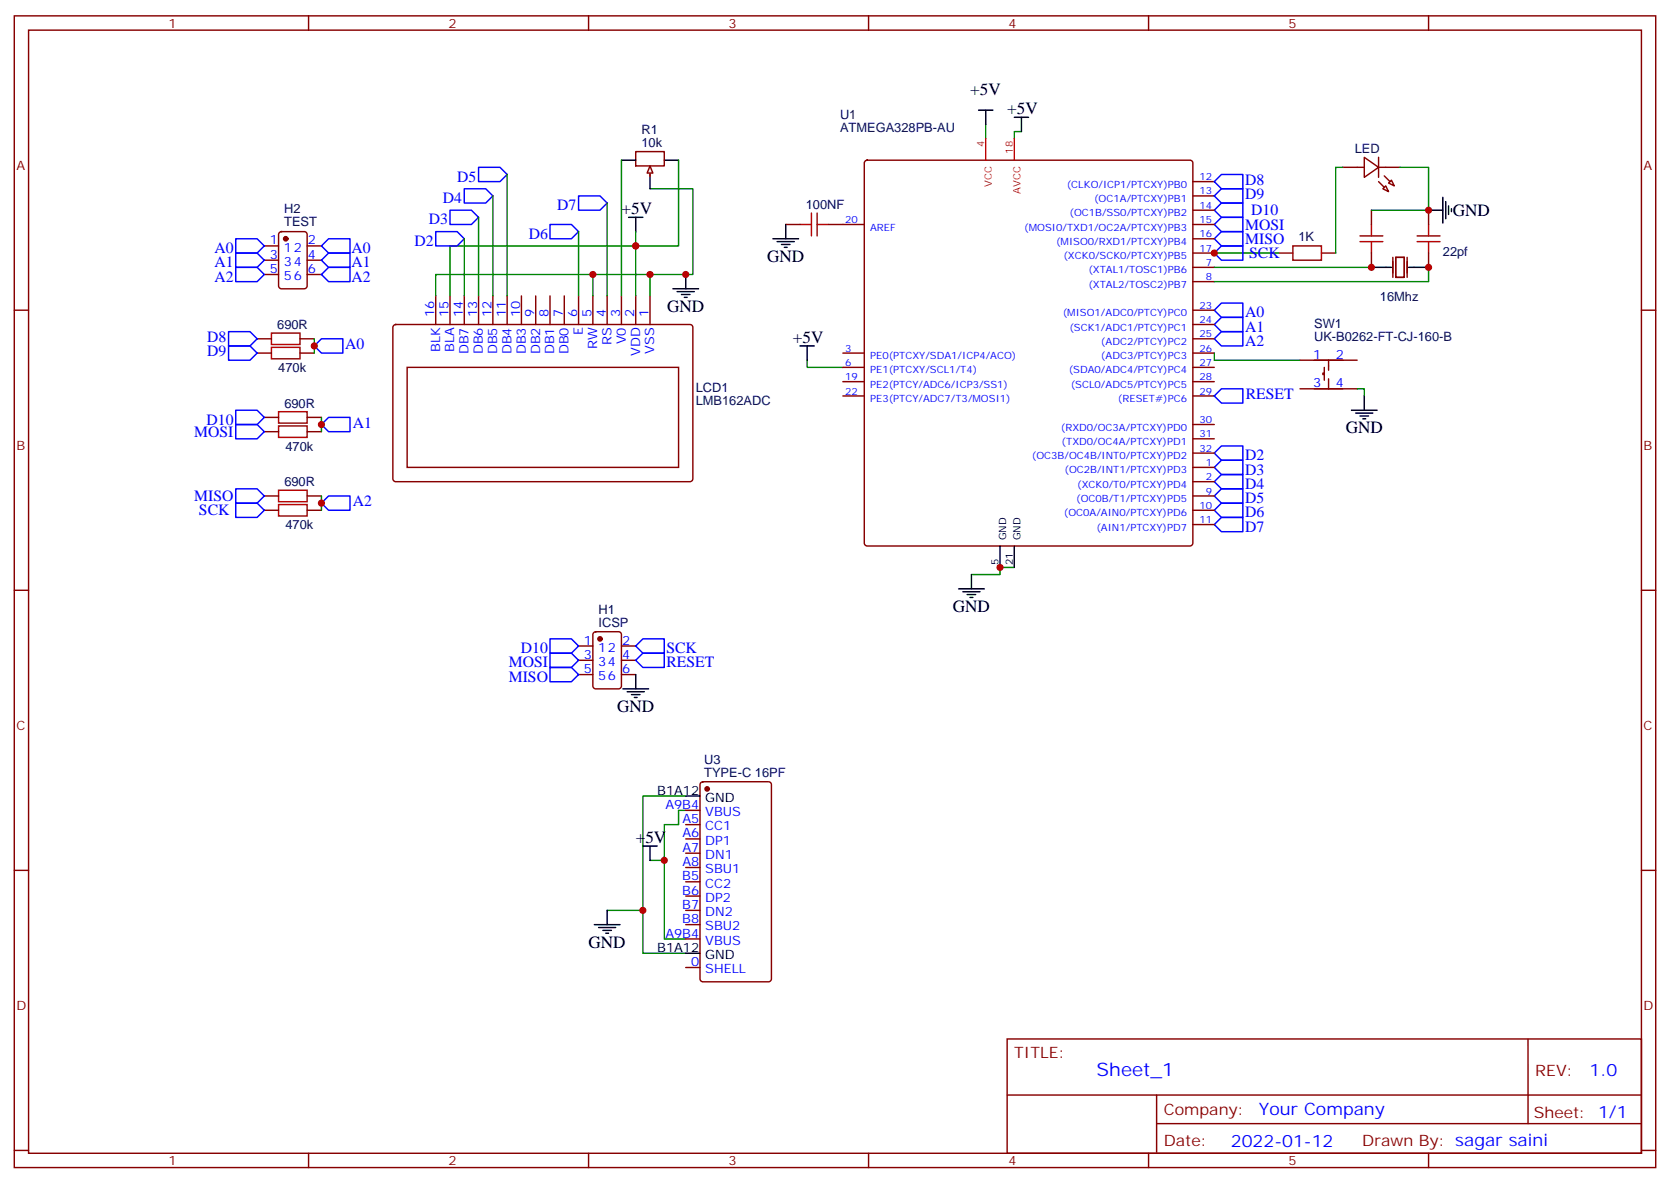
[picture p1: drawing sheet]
<svg xmlns="http://www.w3.org/2000/svg" width="412mm" height="292mm" viewBox="0 0 412 292" stroke-linecap="round" stroke-linejoin="round" font-family="sans-serif">
<g fill="none" stroke="#870000" stroke-width=".35">
<path d="M3.5 3.9h405.4v284.4h-405.4zM7.1 7.4h398.2v277.3h-398.2zM76.2 3.9v3.5M145.3 3.9v3.5M214.5 3.9v3.5M283.6 3.9v3.5M352.8 3.9v3.5M157 37.4h7v3.6h-7zM160.5 41.7v1.7M3.5 76.6h3.6M107.6 73.1v7M111.1 73.1v7"/>
<path d="M114.7 73.1v7M118.2 73.1v7M121.7 73.1v7M125.2 73.1v7M128.8 73.1v7M132.3 73.1v7M135.8 73.1v7M139.3 73.1v7M142.9 73.1v7M146.4 73.1v7M149.9 73.1v7M153.5 73.1v7"/>
<path d="M157 73.1v7M160.5 73.1v7M405.3 76.6h3.6M97.2 80.3l.5-.2h72.7a.71 .71 0 0 1 .7 .7v37.4a.76 .76 0 0 1-.7 .7h-72.7a.76 .76 0 0 1-.7-.7v-37.4zM100.5 90.7h67.1v24.7h-67.1zM3.5 145.7h3.6M405.3 145.7h3.6M3.5 214.9h3.6M405.3 214.9h3.6M248.7 256.5h156.6v28.2h-156.6zM377.3 256.5v20.9M248.7 270.4h156.5"/>
<path d="M285.6 277.4h119.6M285.6 270.4v14.1M3.5 284h3.6M76.2 284.7v3.6M145.3 284.7v3.6M214.5 284.7v3.6M283.6 284.7v3.6M352.8 284.7v3.6M405.3 284h3.6"/>
</g>
<path d="M153.5 39.5h3.5M164 39.5h3.6M155.2 53.7h3.5M157 53.7v3.5M160.5 43.1v3.5M166.2 71.3h6.3M167.2 72h4.2M168.3 72.7h2.1M169 73.4h.7M169.3 67.8v3.5" fill="none" stroke="#000" stroke-width=".35"/>
<path d="M157 57.2v15.9M160.5 46.6h10.6v21.2h-10.6v5.3" fill="none" stroke="#008700" stroke-width=".35"/>
<path d="M160.5 41l.7 1.7h-1.4z" fill="#f0f0f0" stroke="#870000" stroke-width=".35"/>
<g fill="none" stroke="#008700" stroke-width=".35">
<path d="M153.5 39.5v33.6M167.6 39.5v21.2h-56.5v12.4M243.4 30.7v3.6M252.2 32.5h-1.7v1.8M114.7 58.9v14.2M118.2 53.7v19.4M121.7 48.4v24.7M125.2 43.1v30M142.9 57.2v15.9M149.9 50.1v23M331.6 41.3h-1.8v21.2M345.7 41.3h7.1v10.6h-14.1"/>
<path d="M146.4 67.8h-38.8v5.3M160.5 67.8h-14.1v5.3M299.9 62.5h15.8M299.9 66h38.8M352.8 66v3.5h-52.9M77.6 83.6v3.6M199.3 88.9v1.8h8.8M299.9 87.2v1.7h21.1M335.1 96h1.8v1.8M79.4 103v3.6M79.4 122.4v3.6M250.5 140.1h-3.6v1.8h-7"/>
<path d="M169.3 196.5h-10.6v38.8h10.6M160.5 212.4h3.5M169.3 200.1h-1.7v3.5h-3.6v28.2h5.3M149.9 224.8h8.8"/>
</g>
<g fill="none" stroke="#00f" stroke-width=".35">
<path d="M58.2 58.9h5.3l1.8 1.8-1.8 1.8h-5.3zM81.1 58.9h5.3v3.6h-5.3l-1.7-1.8zM107.6 57.2h5.3l1.8 1.7-1.8 1.8h-5.3zM111.1 51.9h5.3l1.8 1.8-1.8 1.7h-5.3zM114.7 46.6h5.2l1.8 1.8-1.8 1.7h-5.2zM118.2 41.3h5.3l1.7 1.8-1.7 1.7h-5.3zM135.8 55.4h5.3l1.8 1.8-1.8 1.7h-5.3zM142.9 48.4h5.3l1.7 1.7-1.7 1.8h-5.3zM299.9 58.9l1.7-1.7h5.3v3.5h-5.3zM299.9 51.9l1.7-1.8h5.3v3.6h-5.3zM299.9 44.8l1.7-1.7h5.3v3.5h-5.3zM299.9 48.4l1.7-1.8h5.3v3.5h-5.3z"/>
<path d="M301.6 53.7h5.3v3.5h-5.3l-1.7-1.8zM58.2 62.5h5.3l1.8 1.7-1.8 1.8h-5.3zM58.2 66h5.3l1.8 1.8-1.8 1.7h-5.3zM79.4 67.8l1.7-1.8h5.3v3.5h-5.3zM81.1 62.5h5.3v3.5h-5.3l-1.7-1.8zM301.6 78.4h5.3v3.5h-5.3l-1.7-1.8zM301.6 74.8h5.3v3.6h-5.3l-1.7-1.8zM301.6 60.7h5.3v3.5h-5.3l-1.7-1.7zM56.4 85.4h5.3l1.8 1.8-1.8 1.7h-5.3zM56.4 81.9h5.3l1.8 1.7-1.8 1.8h-5.3zM77.6 85.4l1.8-1.8h5.3v3.6h-5.3zM299.9 83.6l1.7-1.7h5.3v3.5h-5.3z"/>
<path d="M299.9 97.8l1.7-1.8h5.3v3.5h-5.3zM58.2 101.3h5.3l1.8 1.7-1.8 1.8h-5.3zM58.2 104.8h5.3l1.8 1.8-1.8 1.7h-5.3zM79.4 104.8l1.7-1.8h5.3v3.6h-5.3zM299.9 115.4l1.7-1.8h5.3v3.6h-5.3zM299.9 111.9l1.7-1.8h5.3v3.5h-5.3zM301.6 117.2h5.3v3.5h-5.3l-1.7-1.8zM58.2 120.7h5.3l1.8 1.7-1.8 1.8h-5.3zM58.2 124.2h5.3l1.8 1.8-1.8 1.7h-5.3zM81.1 122.4h5.3v3.6h-5.3l-1.7-1.8zM299.9 126l1.7-1.8h5.3v3.5h-5.3zM299.9 122.4l1.7-1.7h5.3v3.5h-5.3z"/>
<path d="M301.6 127.7h5.3v3.6h-5.3l-1.7-1.8zM135.8 157.7h5.3l1.8 1.8-1.8 1.8h-5.3zM158.7 157.7h5.3v3.6h-5.3l-1.7-1.8zM135.8 161.3h5.3l1.8 1.7-1.8 1.8h-5.3zM135.8 164.8h5.3l1.8 1.7-1.8 1.8h-5.3zM158.7 161.3h5.3v3.5h-5.3l-1.7-1.8z"/>
</g>
<g fill="none" stroke="#000" stroke-width=".35">
<path d="M241.7 27.2h3.5M243.4 27.2v3.5M250.5 29h3.5M252.2 29v3.5M190.9 58.9h6.3M191.9 59.7h4.2M194 55.4v3.5M352.8 51.9h3.5M356.3 48.7v6.4M357 49.8v4.2M357.7 50.8v2.2M358.4 51.5v.7"/>
<path d="M193 60.4h2.1M193.7 61.1h.7M338.7 66h4.9M347.8 66h5M197.6 85.4h3.5M199.3 85.4v3.5M336.9 97.8v3.5M333.7 101.3h6.4M334.8 102h4.2M335.8 102.7h2.2M336.5 103.4h.8M246.9 134.8v5.3"/>
<path d="M250.5 134.8v5.3M236.7 145.4h6.4M237.8 146.1h4.2M238.8 146.8h2.1M239.5 147.5h.7M239.9 141.9v3.5M153.8 170.1h6.4M154.9 170.8h4.2M155.9 171.5h2.1M156.6 172.2h.7M157 166.5v3.6M169.3 196.5h3.6"/>
<path d="M158.7 208.9h3.6M160.5 208.9v3.5M146.8 228.3h6.3M147.8 229h4.2M148.9 229.7h2.1M149.6 230.4h.7M149.9 224.8v3.5M169.3 235.3h3.6"/>
</g>
<g fill="none" stroke="#870000" stroke-width=".35">
<path d="M336.9 38.8l3.5 2.5-3.5 2.5zM340.4 38.8v5M69 57.4l.5-.2h5.6a.71 .71 0 0 1 .7 .7v12.7a.76 .76 0 0 1-.7 .7h-5.6a.76 .76 0 0 1-.7-.7v-12.7zM194 55.4h3.6M204.6 55.4h8.8M294.6 55.4h5.3M294.6 44.8h5.3M294.6 48.4h5.3M294.6 51.9h5.3M294.6 58.9h5.3M331.6 41.3h5.3M338.7 51.9v3.5"/>
<path d="M340.4 41.3h5.3M342.2 45.9l.7 1.4-1.4-.7zM342.9 45.2l.7-.7 .7 1.4zM352.8 51.9v3.5M65.3 60.7h3.5M65.3 67.8h3.5M65.3 64.2h3.5M75.8 60.7h3.6M75.8 67.8h3.6M75.8 64.2h3.6M294.6 62.5h5.3M294.6 66h5.3"/>
<path d="M294.6 69.5h5.3M294.6 76.6h5.3M315.7 62.5h3.6M326.3 62.5h3.5M338.7 62.5v3.5M344 63.5v5M344.7 63.5h2.1v5h-2.1zM347.5 63.5v5M352.8 62.5v3.5M63.5 87.2h3.5M63.5 83.6h3.5M74.1 87.2h3.5"/>
<path d="M74.1 83.6h3.5M208.1 87.2h5.3M208.1 90.7h5.3M208.1 97.8h5.3M208.1 94.2h5.3M294.6 87.2h5.3M294.6 83.6h5.3M294.6 90.7h5.3M294.6 97.8h5.3M294.6 80.1h5.3M294.6 94.2h5.3M321 96h14.1"/>
<path d="M321 88.9h14.1M327 92.1h-.3v.4h.3M327 90.7v3.2M328.1 88.9v2.5M328.1 93.5v2.5M65.3 103h3.5M65.3 106.6h3.5M75.8 103h3.6M75.8 106.6h3.6M294.6 115.4h5.3M294.6 118.9h5.3M294.6 104.8h5.3"/>
<path d="M294.6 108.3h5.3M294.6 111.9h5.3M65.3 122.4h3.5M65.3 126h3.5M75.8 122.4h3.6M75.8 126h3.6M294.6 122.4h5.3M294.6 126h5.3M294.6 129.5h5.3M142.9 159.5h3.5M146.6 156.2l.5-.2h5.7a.71 .71 0 0 1 .7 .7v12.7a.76 .76 0 0 1-.7 .7h-5.7a.76 .76 0 0 1-.7-.7v-12.7zM153.5 159.5h3.5"/>
<path d="M142.9 166.5h3.5M142.9 163h3.5M153.5 166.5h3.5M153.5 163h3.5M173.1 193.2l.5-.2h16.2a.71 .71 0 0 1 .7 .7v48a.76 .76 0 0 1-.7 .7h-16.2a.76 .76 0 0 1-.7-.7v-48zM169.3 200.1h3.6M169.3 203.6h3.6M169.3 207.1h3.6M169.3 210.6h3.6M169.3 214.2h3.6M169.3 217.7h3.6M169.3 221.2h3.6"/>
<path d="M169.3 224.8h3.6M169.3 228.3h3.6M169.3 231.8h3.6M169.3 238.9h3.6"/>
</g>
<g fill="none" stroke="#a10000" stroke-width=".35">
<path d="M197.6 55.4h2.8M200.4 52.6v5.6M201.8 52.6v5.6M201.8 55.4h2.8M335.8 58.2h5.7M335.8 59.7h5.7M338.7 55.4v2.8M338.7 59.7v2.8M350 58.2h5.6M350 59.7h5.6M352.8 55.4v2.8M352.8 59.7v2.8"/>
<path d="M319.3 60.7h7v3.5h-7zM67 85.8h7.1v2.8h-7.1zM67 82.2h7.1v2.9h-7.1zM68.8 101.6h7v2.9h-7zM68.8 105.2h7v2.8h-7zM68.8 124.6h7v2.8h-7zM68.8 121h7v2.9h-7z"/>
</g>
<g fill="#870000" stroke="#870000" stroke-width=".35">
<path d="M341.8 43.4l1.5 1.4z"/>
<path d="M340.4 44.8l1.4 1.4z"/>
<circle cx="148.2" cy="157.7" r=".53"/>
<circle cx="70.6" cy="58.9" r=".53"/>
<circle cx="174.6" cy="194.8" r=".53"/>
</g>
<path d="M213.7 39.8l.4-.3h79.8a.71 .71 0 0 1 .7 .8v93.8a.76 .76 0 0 1-.7 .7h-79.8a.76 .76 0 0 1-.7-.7v-93.8z" fill="none" stroke="#850000" stroke-width=".35"/>
<path d="M243.4 34.3v5.2M250.5 34.3v5.2" fill="none" stroke="#f00" stroke-width=".35"/>
<g fill="#c00">
<circle cx="169.3" cy="67.8" r=".88"/>
<circle cx="157" cy="60.7" r=".88"/>
<circle cx="160.5" cy="67.8" r=".88"/>
<circle cx="146.4" cy="67.8" r=".88"/>
<circle cx="299.9" cy="62.5" r=".88"/>
<circle cx="246.9" cy="140.1" r=".88"/>
<circle cx="352.8" cy="66" r=".88"/>
<circle cx="338.7" cy="66" r=".88"/>
<circle cx="352.8" cy="51.9" r=".88"/>
<circle cx="79.4" cy="104.8" r=".88"/>
<circle cx="79.4" cy="124.2" r=".88"/>
<circle cx="77.6" cy="85.4" r=".88"/>
<circle cx="164" cy="212.4" r=".88"/>
<circle cx="158.8" cy="224.8" r=".88"/>
</g>
<text font-size="4.6" fill="#00f" x="270.8" y="265.5">Sheet_1</text>
<g font-size="4.2">
<text x="239.6" y="23.4">+5V</text>
<text x="248.7" y="28.3">+5V</text>
<text x="153.5" y="53">+5V</text>
<text x="358.8" y="53.4">GND</text>
<text x="189.4" y="64.6">GND</text>
<text x="164.7" y="76.9">GND</text>
<text x="195.8" y="84.7">+5V</text>
<text x="332.3" y="106.9">GND</text>
<text x="235.3" y="151">GND</text>
<text x="152.4" y="175.7">GND</text>
<text x="157" y="208.2">+5V</text>
<text x="145.3" y="233.9">GND</text>
</g>
<g font-size="4.2" fill="#00f">
<text x="392.5" y="265.8">1.0</text>
<text x="310.9" y="275.3">Your Company</text>
<text x="304" y="283.1">2022-01-12</text>
</g>
<g font-size="3.9" fill="#00f">
<text x="112.9" y="44.8">D5</text>
<text x="307.4" y="45.6">D8</text>
<text x="109.4" y="50.1">D4</text>
<text x="137.6" y="51.9">D7</text>
<text x="307.4" y="49.1">D9</text>
<text x="309" y="53.1">D10</text>
<text x="105.9" y="55.4">D3</text>
<text x="130.6" y="58.9">D6</text>
<text x="307.5" y="56.7">MOSI</text>
<text x="52.9" y="62.5">A0</text>
<text x="86.8" y="62.5">A0</text>
<text x="102.3" y="60.7">D2</text>
<text x="307.5" y="60.2">MISO</text>
<text x="308.5" y="63.7">SCK</text>
<text x="52.9" y="66">A1</text>
<text x="52.9" y="69.5">A2</text>
<text x="86.8" y="66">A1</text>
<text x="86.8" y="69.5">A2</text>
<text x="307.4" y="81.9">A1</text>
<text x="307.4" y="78.4">A0</text>
<text x="51.2" y="87.9">D9</text>
<text x="51.2" y="84.4">D8</text>
<text x="85.2" y="86.2">A0</text>
<text x="307.4" y="85.4">A2</text>
<text x="307.6" y="98.6">RESET</text>
<text x="48" y="107.8">MOSI</text>
<text x="51" y="104.8">D10</text>
<text x="87.1" y="105.6">A1</text>
<text x="307.4" y="113.6">D2</text>
<text x="307.4" y="117.2">D3</text>
<text x="48" y="123.7">MISO</text>
<text x="87.1" y="125">A2</text>
<text x="307.4" y="124.2">D5</text>
<text x="307.4" y="120.7">D4</text>
<text x="49.1" y="127.2">SCK</text>
<text x="307.4" y="131.3">D7</text>
<text x="307.4" y="127.7">D6</text>
<text x="128.6" y="161.3">D10</text>
<text x="164.6" y="161.3">SCK</text>
<text x="125.6" y="164.8">MOSI</text>
<text x="164.6" y="164.8">RESET</text>
<text x="125.6" y="168.3">MISO</text>
</g>
<g font-size="3.9" fill="#800">
<text x="250.5" y="261.1">TITLE:</text>
<text x="379.1" y="265.8">REV:</text>
<text x="287.4" y="275.3">Company:</text>
<text x="378.7" y="275.9">Sheet: 1/1</text>
<text x="287.4" y="283">Date:</text>
<text x="336.4" y="283.1">Drawn By: sagar saini</text>
</g>
<g font-size="3.2" fill="#800">
<text x="41.6" y="6.9">1</text>
<text x="110.8" y="6.9">2</text>
<text x="179.9" y="6.9">3</text>
<text x="249.1" y="6.9">4</text>
<text x="318.2" y="6.9">5</text>
<text x="4.1" y="42">A</text>
<text x="405.9" y="42">A</text>
<text x="4.1" y="111.2">B</text>
<text x="405.9" y="111.2">B</text>
<text x="4.1" y="180.3">C</text>
<text x="405.9" y="180.3">C</text>
<text x="4.1" y="249.4">D</text>
<text x="405.9" y="249.4">D</text>
<text x="41.6" y="287.7">1</text>
<text x="110.8" y="287.7">2</text>
<text x="179.9" y="287.7">3</text>
<text x="249.1" y="287.7">4</text>
<text x="318.2" y="287.7">5</text>
</g>
<g font-size="3.2" fill="#000080">
<text x="207.4" y="29.3">U1</text>
<text x="158.4" y="33.2">R1</text>
<text x="207.4" y="32.5">ATMEGA328PB-AU</text>
<text x="158.4" y="36.4">10k</text>
<text x="334.5" y="37.8">LED</text>
<text x="70.2" y="52.7">H2</text>
<text x="199" y="51.5">100NF</text>
<text x="70.2" y="55.9">TEST</text>
<text x="320.7" y="59.6">1K</text>
<text x="356.3" y="63.3">22pf</text>
<text x="340.8" y="74.2">16Mhz</text>
<text x="68.5" y="81.2">690R</text>
<text x="324.5" y="81">SW1</text>
<text x="324.5" y="84.2">UK-B0262-FT-CJ-160-B</text>
<text x="68.7" y="91.8">470k</text>
<text x="70.2" y="100.6">690R</text>
<text x="171.8" y="99.9">LMB162ADC</text>
<text x="171.8" y="96.8">LCD1</text>
<text x="70.5" y="111.2">470k</text>
<text x="70.2" y="120">690R</text>
<text x="70.5" y="130.6">470k</text>
<text x="147.8" y="154.7">ICSP</text>
<text x="147.8" y="151.5">H1</text>
<text x="173.9" y="191.9">TYPE-C 16PF</text>
<text x="173.9" y="188.7">U3</text>
</g>
<g font-size="3.2" fill="#00f">
<text x="66.6" y="60.4">1</text>
<text x="66.6" y="63.9">3</text>
<text x="70.1" y="62.1">12</text>
<text x="70.1" y="65.7">34</text>
<text x="76" y="63.9">4</text>
<text x="76" y="60.4">2</text>
<text x="66.6" y="67.4">5</text>
<text x="70.1" y="69.2">56</text>
<text x="76" y="67.4">6</text>
<text x="107.2" y="78.4" transform="rotate(-90 107.2 78.4)">16</text>
<text x="110.8" y="78.4" transform="rotate(-90 110.8 78.4)">15</text>
<text x="114.3" y="78.4" transform="rotate(-90 114.3 78.4)">14</text>
<text x="117.8" y="78.4" transform="rotate(-90 117.8 78.4)">13</text>
<text x="121.4" y="78.4" transform="rotate(-90 121.4 78.4)">12</text>
<text x="124.9" y="78.4" transform="rotate(-90 124.9 78.4)">11</text>
<text x="128.4" y="78.4" transform="rotate(-90 128.4 78.4)">10</text>
<text x="131.9" y="78.4" transform="rotate(-90 131.9 78.4)">9</text>
<text x="135.5" y="78.4" transform="rotate(-90 135.5 78.4)">8</text>
<text x="139" y="78.4" transform="rotate(-90 139 78.4)">7</text>
<text x="142.5" y="78.4" transform="rotate(-90 142.5 78.4)">6</text>
<text x="143.9" y="82.8" transform="rotate(-90 143.9 82.8)">E</text>
<text x="146" y="78.4" transform="rotate(-90 146 78.4)">5</text>
<text x="149.6" y="78.4" transform="rotate(-90 149.6 78.4)">4</text>
<text x="153.1" y="78.4" transform="rotate(-90 153.1 78.4)">3</text>
<text x="156.6" y="78.4" transform="rotate(-90 156.6 78.4)">2</text>
<text x="160.2" y="78.4" transform="rotate(-90 160.2 78.4)">1</text>
<text x="108.7" y="87" transform="rotate(-90 108.7 87)">BLK</text>
<text x="112.2" y="86.9" transform="rotate(-90 112.2 86.9)">BLA</text>
<text x="115.7" y="87.5" transform="rotate(-90 115.7 87.5)">DB7</text>
<text x="119.2" y="87.5" transform="rotate(-90 119.2 87.5)">DB6</text>
<text x="122.8" y="87.5" transform="rotate(-90 122.8 87.5)">DB5</text>
<text x="126.3" y="87.5" transform="rotate(-90 126.3 87.5)">DB4</text>
<text x="129.8" y="87.5" transform="rotate(-90 129.8 87.5)">DB3</text>
<text x="133.3" y="87.5" transform="rotate(-90 133.3 87.5)">DB2</text>
<text x="136.9" y="87.5" transform="rotate(-90 136.9 87.5)">DB1</text>
<text x="140.4" y="87.5" transform="rotate(-90 140.4 87.5)">DB0</text>
<text x="147.5" y="86.2" transform="rotate(-90 147.5 86.2)">RW</text>
<text x="151" y="85.2" transform="rotate(-90 151 85.2)">RS</text>
<text x="154.5" y="85" transform="rotate(-90 154.5 85)">V0</text>
<text x="158" y="87.9" transform="rotate(-90 158 87.9)">VDD</text>
<text x="161.6" y="87.3" transform="rotate(-90 161.6 87.3)">VSS</text>
<text x="324.3" y="88.6">1</text>
<text x="329.8" y="88.6">2</text>
<text x="324.3" y="95.6">3</text>
<text x="329.8" y="95.6">4</text>
<text x="144.2" y="159.1">1</text>
<text x="147.7" y="160.9">12</text>
<text x="153.6" y="159.1">2</text>
<text x="144.2" y="162.7">3</text>
<text x="144.2" y="166.2">5</text>
<text x="147.7" y="164.4">34</text>
<text x="147.7" y="168">56</text>
<text x="153.6" y="166.2">6</text>
<text x="153.6" y="162.7">4</text>
<text x="164.3" y="199.7">A9B4</text>
<text x="168.5" y="203.2">A5</text>
<text x="174.2" y="201.5">VBUS</text>
<text x="168.5" y="206.8">A6</text>
<text x="174.2" y="205">CC1</text>
<text x="174.2" y="208.5">DP1</text>
<text x="168.5" y="210.3">A7</text>
<text x="168.5" y="213.8">A8</text>
<text x="174.2" y="212.1">DN1</text>
<text x="174.2" y="215.6">SBU1</text>
<text x="168.5" y="217.3">B5</text>
<text x="168.5" y="220.9">B6</text>
<text x="174.2" y="219.1">CC2</text>
<text x="168.5" y="224.4">B7</text>
<text x="168.5" y="227.9">B8</text>
<text x="174.2" y="222.6">DP2</text>
<text x="174.2" y="226.2">DN2</text>
<text x="164.3" y="231.5">A9B4</text>
<text x="174.2" y="229.7">SBU2</text>
<text x="174.2" y="233.2">VBUS</text>
<text x="170.7" y="238.5">0</text>
<text x="174.2" y="240.3">SHELL</text>
</g>
<g font-size="3.2">
<text x="162.3" y="196.2">B1A12</text>
<text x="174.2" y="197.9">GND</text>
<text x="162.3" y="235">B1A12</text>
<text x="174.2" y="236.7">GND</text>
</g>
<g font-size="2.5" fill="#f00">
<text x="243.1" y="36.4" transform="rotate(-90 243.1 36.4)">4</text>
<text x="250.1" y="37.9" transform="rotate(-90 250.1 37.9)">18</text>
<text x="244.9" y="46.1" transform="rotate(-90 244.9 46.1)">VCC</text>
<text x="252" y="47.8" transform="rotate(-90 252 47.8)">AVCC</text>
</g>
<g font-size="2.5" fill="#00f">
<text x="263.4" y="46.3">(CLKO/ICP1/PTCXY)PB0</text>
<text x="296.2" y="44.5">12</text>
<text x="264.1" y="53.4">(OC1B/SS0/PTCXY)PB2</text>
<text x="270.2" y="49.9">(OC1A/PTCXY)PB1</text>
<text x="296.2" y="48">13</text>
<text x="296.2" y="51.5">14</text>
<text x="208.7" y="55.1">20</text>
<text x="214.8" y="56.9">AREF</text>
<text x="252.9" y="56.9">(MOSI0/TXD1/OC2A/PTCXY)PB3</text>
<text x="296.2" y="55.1">15</text>
<text x="296.2" y="58.6">16</text>
<text x="260.8" y="60.4">(MISO0/RXD1/PTCXY)PB4</text>
<text x="262.6" y="64">(XCK0/SCK0/PTCXY)PB5</text>
<text x="296.2" y="62.1">17</text>
<text x="297.8" y="65.7">7</text>
<text x="268.8" y="67.5">(XTAL1/TOSC1)PB6</text>
<text x="268.8" y="71">(XTAL2/TOSC2)PB7</text>
<text x="297.8" y="69.2">8</text>
<text x="296.2" y="76.2">23</text>
<text x="262.4" y="78.1">(MISO1/ADC0/PTCY)PC0</text>
<text x="264.1" y="81.6">(SCK1/ADC1/PTCY)PC1</text>
<text x="296.2" y="79.8">24</text>
<text x="296.2" y="83.3">25</text>
<text x="208.7" y="86.8">3</text>
<text x="214.8" y="88.7">PE0(PTCXY/SDA1/ICP4/ACO)</text>
<text x="271.9" y="85.1">(ADC2/PTCY)PC2</text>
<text x="271.9" y="88.7">(ADC3/PTCY)PC3</text>
<text x="296.2" y="86.8">26</text>
<text x="208.7" y="90.3">6</text>
<text x="208.7" y="93.9">19</text>
<text x="214.8" y="92.2">PE1(PTCXY/SCL1/T4)</text>
<text x="214.8" y="95.7">PE2(PTCY/ADC6/ICP3/SS1)</text>
<text x="263.9" y="92.2">(SDA0/ADC4/PTCY)PC4</text>
<text x="264.4" y="95.7">(SCL0/ADC5/PTCY)PC5</text>
<text x="296.2" y="90.3">27</text>
<text x="296.2" y="93.9">28</text>
<text x="208.7" y="97.4">22</text>
<text x="214.8" y="99.3">PE3(PTCY/ADC7/T3/MOSI1)</text>
<text x="276.1" y="99.3">(RESET#)PC6</text>
<text x="296.2" y="97.4">29</text>
<text x="262" y="106.3">(RXD0/OC3A/PTCXY)PD0</text>
<text x="296.2" y="104.5">30</text>
<text x="296.2" y="108">31</text>
<text x="254.8" y="113.4">(OC3B/OC4B/INT0/PTCXY)PD2</text>
<text x="262.2" y="109.8">(TXD0/OC4A/PTCXY)PD1</text>
<text x="296.2" y="111.5">32</text>
<text x="262.9" y="116.9">(OC2B/INT1/PTCXY)PD3</text>
<text x="297.8" y="115">1</text>
<text x="297.8" y="118.6">2</text>
<text x="265.8" y="123.9">(OC0B/T1/PTCXY)PD5</text>
<text x="266" y="120.4">(XCK0/T0/PTCXY)PD4</text>
<text x="296.2" y="125.6">10</text>
<text x="297.8" y="122.1">9</text>
<text x="262.7" y="127.5">(OC0A/AIN0/PTCXY)PD6</text>
<text x="270.8" y="131">(AIN1/PTCXY)PD7</text>
<text x="296.2" y="129.2">11</text>
</g>
<g font-size="2.5">
<text x="248.4" y="133.4" transform="rotate(-90 248.4 133.4)">GND</text>
<text x="252" y="133.4" transform="rotate(-90 252 133.4)">GND</text>
<text x="246.6" y="139.6" transform="rotate(-90 246.6 139.6)">5</text>
<text x="250.1" y="139.6" transform="rotate(-90 250.1 139.6)">21</text>
</g>
</svg>
